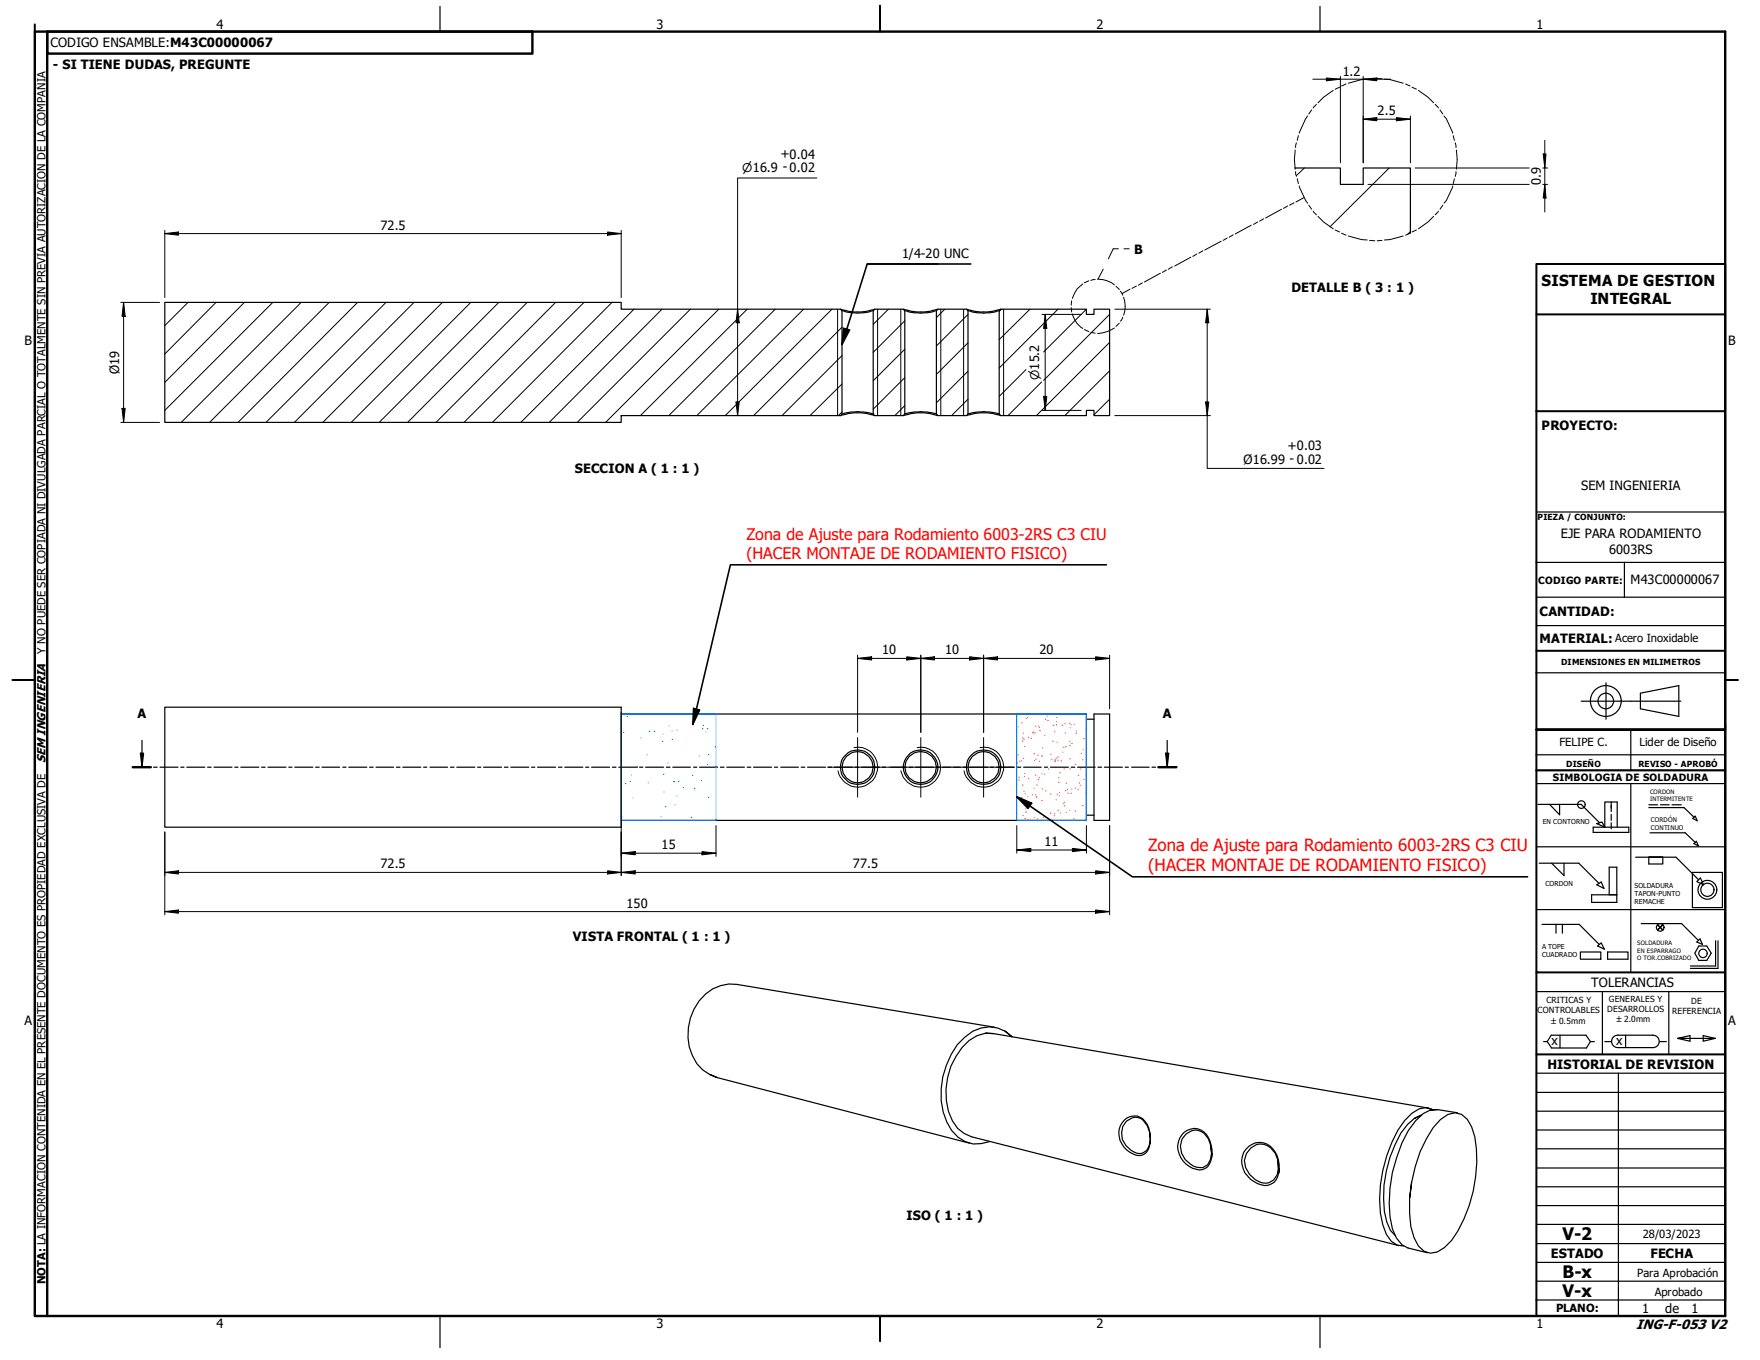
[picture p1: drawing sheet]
<svg xmlns="http://www.w3.org/2000/svg" width="279mm" height="216mm" viewBox="0 0 279 216" stroke-linecap="round" stroke-linejoin="round" font-family="sans-serif">
<!-- layer: Hatch (ISO) -->
<g fill="none" stroke="#000" stroke-width=".16">
<path d="M207.1 26.7l-1.3 1.2M220.5 26.7l-9.4 9.3M223.9 36.8l-.4 .4M29.8 48l-3.6 3.7M34.3 48l-8.1 8.2M38.8 48l-12.6 12.7M43.3 48l-17.1 17.2M47.8 48l-19 19.1M52.3 48l-19 19.1M56.8 48l-19 19.1M61.3 48l-19.1 19.1M65.7 48l-19 19.1"/>
<path d="M70.2 48l-19 19.1M74.7 48l-18.9 19.1M79.2 48l-19 19.1M83.7 48l-19 19.1M88.2 48l-19 19.1M92.7 48l-19 19.1M97.2 48l-19 19.1M100.6 49.1l-17.9 18M105.1 49.1l-17.9 18M109.6 49.1l-18 18M114.1 49.1l-18 18M118.6 49.1l-16.9 16.9"/>
<path d="M123.1 49.1l-16.9 16.9M127.6 49.1l-17 16.9M132.1 49.1l-17 16.9M133.7 56.5l-9.6 9.5M133.7 51.9l-14.1 14.1M141 49.1l-2.4 2.4M143.6 55.4l-5 5.1M143.6 59.9l-5 5.1M143.6 50.9l-5 5M150 49.1l-1.3 1.3M153.7 58.9l-5 5M153.7 54.4l-5 5"/>
<path d="M153.7 49.9l-5 5M159 49.1l-.4 .3M162.9 58.7l-4.3 4.2M163.5 49.1l-4.9 4.8M168 49.1l-9.4 9.3M172.5 49.1l-6.8 6.8M176.1 58.9l-7.1 7.1M176.1 54.4l-11.6 11.6M176.1 49.9l-10.4 10.5M133.7 65.4l-.6 .6M133.7 61l-5.1 5M143.6 64.4l-1.6 1.6"/>
<path d="M153.7 63.4l-2.6 2.6M165.4 60.6l-5.4 5.4M176.1 63.4l-2.4 2.4"/>
</g>
<!-- layer: Visible (ISO) -->
<g fill="none" stroke="#000" stroke-width=".19">
<path d="M205.5 26.7h7.3v2.6h3.6v-2.6h7.5v10.3M26.2 48h72.4v1.1h34.8l.3 .2v16.4l-.3 .3h-34.8v1.1h-72.4zM133.4 49.1a8.6 8.6 0 0 0 5.5 0M133.7 49.3a8.2 8.2 0 0 0 4.9 0M138.6 49.3l.3-.2h4.5l.2 .2v16.4l-.2 .3h-4.5l-.3-.3zM143.4 49.1a8.8 8.8 0 0 0 5.5 0M143.6 49.3a8.4 8.4 0 0 0 5.1 0M148.7 49.3l.2-.2h4.5l.3 .2v16.4l-.3 .3h-4.5l-.2-.3zM153.4 49.1a8.6 8.6 0 0 0 5.5 0M153.7 49.3a8.2 8.2 0 0 0 4.9 0M158.6 49.3l.3-.2h13.6v.8h1.2v-.8h2.4v16.9h-2.4v-.8h-1.2v.8h-13.6l-.3-.3zM133.4 66a8.6 8.6 0 0 1 5.5 0"/>
<path d="M133.7 65.7a8.2 8.2 0 0 1 4.9 0M143.4 66a8.8 8.8 0 0 1 5.5 0M143.6 65.7a8.4 8.4 0 0 1 5.1 0M153.4 66a8.6 8.6 0 0 1 5.5 0M153.7 65.7a8.2 8.2 0 0 1 4.9 0M243.9 89.3h14M243.9 81.3h30M243.9 94.8h30M243.9 99.3h30M26.2 112.3h72.4v19h-72.4zM98.6 113.3h73.9v16.9h-73.9M172.5 114.2h1.2"/>
<path d="M173.7 113.3h2.4v16.9h-2.4zM243.9 119.8h15M172.5 129.4h1.2M113.9 171.1l40 10.4M156.5 164l1.2 .1a5.3 5.3 0 0 0-5 2.2 11.1 11.1 0 0 0-1.5 11.6l.8 1.2 1.1 .9 1.1 .5 67.9 17.2M157.7 164.1l69 11.8M157.9 163.1l-40.9-6.8a6.5 6.5 0 0 0-6.8 3.9 8.5 8.5 0 0 0 .4 8.6l1 1.1 1 .7 1.3 .5-1.3-.5M159.6 163.7l1.1 .9a5.1 5.1 0 0 0-7.5 .1 12 12 0 0 0-3.8 8.1 10.1 10.1 0 0 0 1.7 6.7 4.9 4.9 0 0 0 6 1.7M182.5 179.7l.1 1.1a3.8 3.8 0 0 0-1.5-3.3 2.26 2.26 0 0 0-3 2.3 3.4 3.4 0 0 0 2.8 3.3h.5l.7-.5 .3-.7 .2-1.1M224.5 177.5l1.1-.5a7.6 7.6 0 0 0-4.1 4.7 18.4 18.4 0 0 0-1.3 12.3l.5 1.3 .9 .9M226.4 175.8l1 .3-1-.3-1.1 .2a9.7 9.7 0 0 0-4.3 5.3 20.8 20.8 0 0 0-1.5 13.1l.6 1.6 .8 1 .9 .7 1 .1M227.1 176.2l1.1-.1-1.1 .1-1.2 .6a13.1 13.1 0 0 0-4.2 6.9 20.9 20.9 0 0 0-.7 11.4l.7 1.4 .9 1.1 .9 .5 3.1 .8"/>
<path d="M228.2 176.1l3.2 .6M243.9 179.4h30M243.9 176.4h30M243.9 173.4h30M243.9 170.4h30M245 165.4h.6l.7 1h5.5l.7-1M245.6 165.4l.7-1.1h5.5l.7 1.1h.6M247.6 164.3v2.1M254.8 165.4h1M256.9 164.3h5.5M256.9 166.3h5.5M256.9 164.3a.98 .98 0 0 0-1.1 1 .98 .98 0 0 0 1.1 1"/>
<path d="M256.9 170.4v38.5M258.1 164.3v2M262.3 164.3a.98 .98 0 0 1 1.1 1 .98 .98 0 0 1-1.1 1M263.5 165.4h1M266.3 164.8l2 .5v-.9l-2 .4h6M270.4 164.4l1.9 .4-1.9 .5zM182.6 181a3.8 3.8 0 0 0-1.6-3.6 2.53 2.53 0 0 0-3.3 3 3.7 3.7 0 0 0 3.1 3.1 1.85 1.85 0 0 0 1.8-2v-.5v.5M192.2 181.9l.1 1.2a3.4 3.4 0 0 0-2.1-3.6 2.57 2.57 0 0 0-2.6 3.6 3.2 3.2 0 0 0 3.3 2.3l.8-.5 .5-.8 .1-1M192.4 183.1a4.5 4.5 0 0 0-1.3-3.4 2.64 2.64 0 0 0-2.8-.2 2.64 2.64 0 0 0-1.4 2.4 3.8 3.8 0 0 0 4 3.8 2.4 2.4 0 0 0 1.5-2.6l-.1 .7M202.9 184.2v1.2a3.4 3.4 0 0 0-2.2-3.7 2.72 2.72 0 0 0-3 3.7 3.4 3.4 0 0 0 3.7 2.4l.8-.5 .6-.8 .1-1.1M203.1 185.5a3.8 3.8 0 0 0-2.6-4.1 2.96 2.96 0 0 0-3.1 4.1 4.1 4.1 0 0 0 4 2.7 2.44 2.44 0 0 0 1.7-2.7l-.1 .7M224.1 187.7l-.3 2.5a23.5 23.5 0 0 1 3.7-11.2l1.2-1.3 1.2-.8 1.1-.2 1 .2 .9 .8 .7 1.2a16.5 16.5 0 0 1 .7 7.9 21.8 21.8 0 0 1-3.9 10.1l-1.1 1.2a2.6 2.6 0 0 1-4.1-.3l-.7-1.3-.5-1.8-.2-2.1v-2.4"/>
<path d="M243.9 182.4h30"/>
<circle cx="136.1" cy="121.8" r="2.75"/>
<circle cx="136.1" cy="121.8" r="2.47"/>
<circle cx="146.1" cy="121.8" r="2.76"/>
<circle cx="146.2" cy="121.8" r="2.48"/>
<circle cx="156.1" cy="121.8" r="2.75"/>
<circle cx="156.2" cy="121.8" r="2.47"/>
</g>
<!-- layer: Visible Narrow (ISO) -->
<path d="M133 49.1v16.9M139.3 49.1v16.9M143 49.1v16.9M149.4 49.1v16.9M153 49.1v16.9M159.3 49.1v16.9M135.6 118.7a3.2 3.2 0 0 1 3.7 2.5 3.2 3.2 0 0 1-2.6 3.7 3.2 3.2 0 0 1-3.7-2.5M145.6 118.7a3.2 3.2 0 0 1 3.7 2.6 3.2 3.2 0 0 1-2.6 3.6 3.2 3.2 0 0 1-3.7-2.5M155.6 118.7a3.2 3.2 0 0 1 3.7 2.5 3.2 3.2 0 0 1-2.6 3.7 3.2 3.2 0 0 1-3.7-2.5M182.6 180.8v.2M192.3 183.1h.1M202.9 185.4l.2 .1" fill="none" stroke="#000" stroke-width=".16"/>
<!-- layer: Hatch (ISO) -->
<g fill="none" stroke="#0080ff" stroke-width=".16">
<path d="M99 116.3h.1M99.6 113.7h.1M101.8 117.1l-.1 .1M102.7 119.8h.1M103.1 116.1h.1M103.8 116.1h.1M105.2 117.7h.1M105.3 116.5h-.1M106.2 115.2v.1M106.7 116v.1M106.7 117.3v.1M107.4 115.9h.1"/>
<path d="M111.5 115.7h.1M111.6 115.1v.1M112 116.2h.1M112.3 115.7h.1M112.5 119.8h.1M113.5 118.5v.1M98.7 129.6h.1M99.3 124.4h.1M100 124.1h.1M100.3 123l-.1 .1M100.5 126.6v.1M101.2 121.7v.1v-.1"/>
<path d="M102.9 124.3h.1M105 129.6l-.1 .1M105.4 125.7v.1M105.4 122.9h-.1M105.6 128.1h.1M106 121.1v.1M106.9 124.1h.2M107.2 127.7l-.1 .1M107.5 126.3l-.1 .1M107.7 124h.1M108.5 125v.1M109.7 129.7v.1"/>
<path d="M110 123.1h-.1M110.3 125.1v.1M111 120v.1M111.3 123.9h.1M112.3 121.3h.1M112.5 126.6h.1"/>
</g>
<g fill="none" stroke="#ff8000" stroke-width=".16">
<path d="M161.6 115.4h.1M161.7 119.8l-.1 .1M162.2 114.7v.1M162.4 117.1v.1M162.4 117.6v.1M162.4 116.4h.1M162.6 117.3v.1M162.7 118.5l-.1 .1M163 114v.1M163.1 113.9h.1M163.3 117v.1M163.6 117.2h.2"/>
<path d="M164 116.3v.1M164.1 119.6h.2M164.1 116.1v.1M164.3 116.3v.1M164.5 115.3h-.2M164.8 119.8v.2M164.8 115.3h.1M165 115.4v.1M165 116h.2M165.4 120v.1M165.5 118.7h.1M165.9 116.7v.1"/>
<path d="M166 114.1v.1M166.2 113.7h.1M166.3 114.4h.1M166.8 119.7l.1 .1M167.1 117.7h.1M167.2 115.1v.1M167.3 115.1v.1M167.4 116.1v.1M167.7 113.9h.1M167.7 114.6h.1M167.7 115v.1M167.8 117.8v.1"/>
<path d="M168.7 119.4h.1M168.7 115.1l-.1 .1M168.8 118.6h.1M169 114.9h.1M169.1 116.3v.1M169.2 118.5v.1M169.7 114.8h.2M169.8 118.4h.1M169.9 117.7h-.1M169.9 115.5v.1M170 115.1h.1M170.1 118h.1"/>
<path d="M170.5 115h.1M170.9 116.3l-.1 .2M170.9 116v.1M171.6 119.6h.1M172 119v.1M172 117.2l.1 .1M172.4 115.6v.1M161.5 121v.2M161.7 123.8v.1M161.7 123.4h.2M161.8 120.8h.1M162.1 120.7v.1"/>
<path d="M162.1 126.6h.1M162.4 129.4v.1M162.4 124.6v.1M162.5 127.3h-.1M162.5 120.3v.2M162.6 125.6v.1M162.6 122.7v.1M162.6 123.3h.1M162.7 129.9h.1M162.8 126h.1M162.9 128.3v.2M162.9 128.8v.2"/>
<path d="M163.2 126.4l-.1 .1M163.2 130l.1 .1M163.3 123.6h.1M163.9 126.2h.1M164.1 129.7v.1M164.2 125.1l-.1 .1M164.2 120.7h.1M164.3 123.1h.2M164.3 126.2h.2M164.4 120.5h.1M164.5 126.5v.1M164.6 126.4v.2"/>
<path d="M164.6 124.6l.1 .1M164.7 130h.1M164.8 123.8h.1M165 123.4v.1M165 120.8v.1M165.4 127.1h.1M165.4 122.8v.1M165.4 125.2l.1 .1M165.6 129.7h.1M165.9 122.9h-.1M166 125.5l.1 .1M166.5 122l-.1 .1"/>
<path d="M166.8 126h.1M166.8 129v.2M166.9 120.6h.1M167 130l.1 .1M167.4 129.5h-.1M167.4 129.1v.1M167.4 120.6h.1M167.4 120.9h.2M167.5 120.7l-.1 .1M167.6 126.9l.1 .1M167.6 120.3l.1 .1M167.8 126v.2"/>
<path d="M168 120.1v.2M168 120.6v.2M168 128.6v.1M168 124.2h.1M168.1 123.4v.1M168.2 125.8v.1M168.2 126.3v.1M168.3 122.6v.1M168.3 129v.1M168.5 120.7v.1M168.8 127.5h.1M168.9 122h.1"/>
<path d="M168.9 127.9l.1 .1M169 127.3v.1M169.2 129h.1M169.2 125.5h-.1M169.2 124.3l.1 .1M169.5 125.9h.1M169.5 125.3v.1M169.8 120.5h.1M169.8 128.6l.1 .1M169.9 122v.1M170 125.9h.1M170.1 125.3h.1"/>
<path d="M170.5 129.9v.1M170.7 128.7v.1M170.7 121.3h.1M170.8 125.1l-.1 .1M171.1 125.3v.1M171.1 123.1h.2M171.4 124.3h-.1M171.4 124.7h.2M171.6 122v.1M171.8 127.9h.2M171.9 120.5v.1M172 123.7l.1 .1"/>
<path d="M172.4 122.9l-.1 .1M172.4 125.8h.1"/>
</g>
<!-- layer: Section Line (ISO) -->
<g fill="none" stroke="#000" stroke-width=".19">
<path d="M22.3 119.6h.5l-.3 2.2zM22.5 117.5v4.3M185 119.6h.5l-.2 2.2zM185.3 117.5v4.3M21.1 121.8h2.8M24.4 121.8h.6M25.4 121.8h2.9M28.7 121.8h.5M29.7 121.8h2.8M33 121.8h.5M34 121.8h2.8M37.3 121.8h.5"/>
<path d="M38.2 121.8h2.9M41.5 121.8h.6M42.5 121.8h2.9M45.8 121.8h.6M46.8 121.8h2.9M50.1 121.8h.6M51.1 121.8h2.8M54.4 121.8h.5M55.4 121.8h2.8M58.7 121.8h.5M59.7 121.8h2.8M62.9 121.8h.6"/>
<path d="M63.9 121.8h2.9M67.2 121.8h.6M68.3 121.8h2.8M71.5 121.8h.6M72.5 121.8h2.9M75.8 121.8h.5M76.8 121.8h2.8M80.1 121.8h.5M81.1 121.8h2.8M84.4 121.8h.5M85.3 121.8h2.9M88.6 121.8h.6"/>
<path d="M89.7 121.8h2.8M93 121.8h.5M93.9 121.8h2.9M97.2 121.8h.6M98.2 121.8h2.9M101.5 121.8h.5M102.5 121.8h2.8M105.8 121.8h.6M106.8 121.8h2.8M110.1 121.8h.5M111.1 121.8h2.8M114.4 121.8h.5"/>
<path d="M115.4 121.8h2.8M118.6 121.8h.6M119.6 121.8h2.9M122.9 121.8h.5M124 121.8h2.7M127.2 121.8h.6M128.2 121.8h2.9M131.5 121.8h.5M132.5 121.8h2.8M135.8 121.8h.5M136.8 121.8h2.8M140.1 121.8h.5"/>
<path d="M141 121.8h2.9M144.3 121.8h.6M145.4 121.8h2.8M148.7 121.8h.5M149.6 121.8h2.9M152.9 121.8h.6M153.9 121.8h2.9M157.2 121.8h.5M158.2 121.8h2.8M161.5 121.8h.6M162.5 121.8h2.8M165.8 121.8h.5"/>
<path d="M166.8 121.8h2.8M170.1 121.8h.5M171.1 121.8h2.8M174.3 121.8h.6M175.3 121.8h2.9M178.6 121.8h.5M179.6 121.8h2.8M182.9 121.8h.6M183.9 121.8h2.9"/>
</g>
<path d="M21.1 121.8h2.8M183.9 121.8h2.9" fill="none" stroke="#000" stroke-width=".38"/>
<g fill="#000">
<path d="M22.3 119.6h.5l-.3 2.2z" fill-rule="evenodd"/>
<path d="M185 119.6h.5l-.2 2.2z" fill-rule="evenodd"/>
</g>
<!-- layer: Detail Boundary (ISO) -->
<g fill="none" stroke="#000" stroke-width=".16">
<path d="M207.6 18.4l-.3 .5-1.1 2.2M208.2 17.5l-.4 .6M209 16.6l-.5 .5M211.6 14.4l-1.5 1-.9 .9M212.7 13.8l-.7 .4M213.7 13.3l-.7 .4M217 12.6h-.8l-2.1 .6M218.2 12.4l-.8 .1M218.6 12.4l.8 .1M219.8 12.6h.9l2.1 .6M223.1 13.3l.7 .4M224.2 13.8l.7 .4"/>
<path d="M225.2 14.4l1.5 1 .9 .9M227.8 16.6l.5 .5M228.6 17.5l.4 .6M229.2 18.4l.4 .5 1 2.2M177.5 39.5h-.8l-.7 1.6M178.4 39.5h.9M190.9 39.8l-.6 .4M193.9 38.3l-2.6 1.4M194.8 37.8l-.6 .4M195.8 37.3l-.7 .4M198.6 35.8l-2.5 1.3M199.6 35.2l-.6 .4"/>
<path d="M200.6 34.7l-.6 .4M203.5 33.2l-2.6 1.4M204.4 32.7l-.6 .4M205.4 32.2l-.7 .4M205.6 23.8l-.1 1.5 .1 1.6M205.7 27.2l.1 .8M205.8 22.7l-.1 .7M205.9 28.4l.2 .7M206.1 21.5l-.2 .8M206.2 29.5l1.1 2.3 .3 .5M207 31.4l-1.3 .7M207.8 32.6l.4 .6"/>
<path d="M208.5 33.5l.5 .6M209.2 34.4l.9 .8 1.5 1.1M212 36.5l.7 .3M213 37l.7 .3M214.1 37.5l2.1 .5 .8 .1M217.4 38.2h.8M219.4 38.2h-.8M222.8 37.5l-2.1 .5-.9 .1M223.8 37l-.7 .3M224.9 36.5l-.7 .3M227.6 34.4l-.9 .8-1.5 1.1M228.3 33.5l-.5 .6"/>
<path d="M229 32.6l-.4 .6M230.6 29.5l-1 2.3-.4 .5M230.7 21.5l.2 .8M230.9 28.4l-.2 .7M231 22.7l.1 .7M231.1 27.2l-.1 .8M231.2 23.8l.1 1.5-.1 1.6M170.1 48.8v.7M170.1 47.8v.7M170.2 49.8a3.8 3.8 0 0 0 1.7 2.3M171.9 45.1a3.6 3.6 0 0 0-1.7 2.3M172.1 52.3l.7 .3"/>
<path d="M172.8 44.6l-.7 .3M173.2 52.8l.7 .1M173.9 44.4l-.7 .1M174.2 44.3a4.2 4.2 0 0 1 2.7 .9M175.1 42.7l-.8 1.6M176.9 52.1a4.7 4.7 0 0 1-2.7 .8M177.2 45.5l.5 .5M177.7 51.3l-.5 .5M177.9 46.2l.3 .7M178.2 50.4l-.3 .6M178.4 47.2a4.1 4.1 0 0 1 0 2.8M179.4 45.9l-1.3 .7"/>
<path d="M180.4 45.4l-.7 .4M181.4 44.9l-.7 .4M184.2 43.4l-2.5 1.4M185.2 42.9l-.7 .3M186.1 42.4l-.6 .3M189 40.8l-2.5 1.4M190 40.3l-.6 .4"/>
</g>
<!-- layer: Border (ANSI) -->
<path d="M5.5 5h268.4v203.9h-268.4zM7.5 5h77v3.5h-77zM7.5 5v203.9" fill="none" stroke="#000" stroke-width=".38"/>
<!-- layer: Border (ISO) -->
<path d="M5.5 3.9v1.1M139.7 .9v4.1M2 107.9h3.5M273.9 107.9h2M139.7 208.9v4" fill="none" stroke="#000" stroke-width=".32"/>
<!-- layer: Border (ANSI) -->
<path d="M69.8 1v4M209.5 1v4M69.8 208.9v5M209.5 208.9v5" fill="none" stroke="#000" stroke-width=".19"/>
<!-- layer: Title (ISO) -->
<path d="M243.9 49.9h30M243.9 65.3v-23.4h30v164.5M243.9 65.3v57M243.9 65.3h30M243.9 103.3h30M273.9 115.8h-30h30M243.9 122.3v32.1h30M243.9 122.3h30M243.9 154.4v54.5h13M243.9 167.4h30" fill="none" stroke="#000" stroke-width=".32"/>
<!-- layer: Title (ANSI) -->
<g fill="none" stroke="#000" stroke-width=".19">
<path d="M273.9 89.3h-16v5.5M243.9 106.8h30M258.9 119.8h15M258.9 115.8v6.5M260.4 110l6.1-1.2v4.9l-6.1-1.2zM243.9 122.3h30h-29.7M243.9 124.4h30M243.9 134.4h30M244.2 127.7h6.8l2.9 2.9M244.3 137h6.3l3.2 3.2M246 127.7l1.6 1.6v-1.6M246.3 137l2 2v-2"/>
<path d="M252.9 131.3h5.7v.8h-5.7zM253.5 130.7l.8-.2 .5 .8zM254.8 131.3v-4h1.9v4M255.8 127.3v1.5M255.8 129.3v.9M255.8 130.6v1M258.9 124.4v30M259.7 136.1h6.4l3.5 3.5M261.7 136.1v1.1h2.3v-1.1h-2.3h2.3M261.7 127.8h1.4M261.7 128.2h5.6l1.6 1.5M261.9 132.2h5.6l1.6 1.5"/>
<path d="M263.6 127.8h1.4M265.4 127.8h1.5M268.7 138.5h4.7v5.6h-4.7zM268.7 129.9l.4-.4 .3 .8zM268.9 133.9l.4-.4 .3 .8zM269.9 139.4l.5 1.1-1-.5zM243.9 144.4h30M243.9 157.4h30M244.8 146.7h5.9l3.2 3.2M247 146.7v1.4M248 146.7v1.4M250.9 151.1h3.2v1.2h-3.2z"/>
<path d="M253.5 140.5l.7-.5 .4 1zM253.6 150.2l.6-.5 .5 1zM254.4 157.4v10M255.2 151.1h3.2v1.2h-3.2zM255.5 142v-4.3h1.2v5.6h-4v-1.3h4M260.5 146.6h6.5l2.6 2.7M263.1 146.8l.9 .8M264 146.8l-.9 .8 .9-.8M264.9 157.4v10M269.4 149.5l.5-.5 .4 .9zM269.7 150.2h1.3l.7 1.1-.7 1.2h-1.3l-.7-1.2zM272.4 149.4v4h-4"/>
<path d="M272.7 149.4v4.3h-4.3M243.9 191.4h30M243.9 194.4h30M243.9 188.4h30M243.9 185.4h30M243.9 197.4h30M243.9 206.4h30M243.9 203.4h30M243.9 200.4h30"/>
<circle cx="254.9" cy="111.3" r="2.44"/>
<circle cx="254.9" cy="111.3" r="1.24"/>
<circle cx="251" cy="127.7" r=".6"/>
<circle cx="263.6" cy="147.2" r=".6"/>
<circle cx="270.4" cy="151.4" r=".67"/>
<circle cx="271" cy="141.3" r="1.49"/>
<circle cx="271" cy="141.3" r="1.05"/>
</g>
<!-- layer: Centerline (ANSI) -->
<path d="M251 111.3h15.8M255 108.4v5.8" fill="none" stroke="#000" stroke-width=".19"/>
<!-- layer: Sketch Geometry (ISO) -->
<path d="M98.6 113.3h15.1v16.9h-15.1zM161.4 113.3h11.1v16.9h-11.1z" fill="none" stroke="#0080ff" stroke-width=".16"/>
<!-- layer: Dimension (ISO) -->
<g fill="none" stroke="#000" stroke-width=".16">
<path d="M208.4 12.6h12.4M210.6 12.4l2.2 .2-2.2 .2zM212.8 12.1v13.7M216.4 12.6l2.2-.2v.4zM216.4 18.9l2.2-.2v.5zM216.4 12.1v13.7M216.4 18.9h7.5M221.7 18.7l2.2 .2-2.2 .3zM223.9 18.4v7.4M26.2 37.1l2.1-.3v.5zM26.2 36.6v10.6M26.2 37.1h72.4"/>
<path d="M96.5 36.8l2.1 .3-2.1 .2zM98.6 36.6v10.6M129.7 28.3h-12.6v37.7M217.2 29.3h25.6M224.7 26.7h18.1M244.9 29.3h.8M244.9 26.7h.8M245 24.4h.4l-.2 2.3zM245.2 29.3l.2 2.1h-.4zM245.2 22.3v11.4M19.2 48h6.1M19.6 48l.3 2.2h-.5z"/>
<path d="M19.6 48v19.1M117.1 49.1l.2 2.1h-.5zM165.4 49.9h6.2M165.9 49.9l.3 2.2h-.5zM165.9 49.9v15.3M177 49.1h15.2M191.6 49.1l.3 2.1h-.5zM191.6 49.1v25.3h18.6M19.2 67.1h6.1M19.4 64.8h.5l-.3 2.3zM116.8 63.8h.5l-.2 2.2zM165.4 65.2h6.2"/>
<path d="M165.7 62.9h.5l-.3 2.3zM177 66h15.2M191.4 63.8h.5l-.3 2.2zM98.6 113.1v25.9M136.1 104.5l2.3-.2v.5zM136.1 104.5h40M136.1 104v12.3M144 104.3l2.2 .2-2.2 .3zM146.2 104.5l2.1-.2v.5zM146.2 104v12.3M153.9 104.3l2.2 .2-2.2 .3zM156.1 104.5l2.3-.2v.5z"/>
<path d="M156.1 104v12.3M173.9 104.3l2.2 .2-2.2 .3zM176.1 104v8.5M26.2 138.5l2.1-.3v.5zM26.2 132.1v13.1M26.2 138.5h149.9M96.5 138.2l2.1 .3-2.1 .2zM98.6 138.5l2.2-.3v.5zM98.6 135.4l2.2-.2v.5zM98.6 135.4h15.1M111.4 135.2l2.3 .2-2.3 .3zM113.7 131.1v4.9"/>
<path d="M161.4 134.9l2.2-.2v.5zM161.4 134.9h11.1M161.4 131.1v4.3M170.2 134.7l2.3 .2-2.3 .3zM172.5 131.1v4.3M173.9 138.2l2.2 .3-2.2 .2zM176.1 131.1v14.1M26.2 144.7l2.1-.2v.5zM26.2 144.7h149.9M173.9 144.5l2.2 .2-2.2 .3z"/>
</g>
<g fill="#000">
<path d="M216.4 18.9l2.2-.2v.5z" fill-rule="evenodd"/>
<path d="M221.7 18.7l2.2 .2-2.2 .3z" fill-rule="evenodd"/>
<path d="M26.2 37.1l2.1-.3v.5z" fill-rule="evenodd"/>
<path d="M96.5 36.8l2.1 .3-2.1 .2z" fill-rule="evenodd"/>
<path d="M19.6 48l.3 2.2h-.5z" fill-rule="evenodd"/>
<path d="M117.1 49.1l.2 2.1h-.5z" fill-rule="evenodd"/>
<path d="M165.9 49.9l.3 2.2h-.5z" fill-rule="evenodd"/>
<path d="M191.6 49.1l.3 2.1h-.5z" fill-rule="evenodd"/>
<path d="M19.4 64.8h.5l-.3 2.3z" fill-rule="evenodd"/>
<path d="M116.8 63.8h.5l-.2 2.2z" fill-rule="evenodd"/>
<path d="M165.7 62.9h.5l-.3 2.3z" fill-rule="evenodd"/>
<path d="M191.4 63.8h.5l-.3 2.2z" fill-rule="evenodd"/>
<path d="M136.1 104.5l2.3-.2v.5z" fill-rule="evenodd"/>
<path d="M144 104.3l2.2 .2-2.2 .3z" fill-rule="evenodd"/>
<path d="M146.2 104.5l2.1-.2v.5z" fill-rule="evenodd"/>
<path d="M153.9 104.3l2.2 .2-2.2 .3z" fill-rule="evenodd"/>
<path d="M156.1 104.5l2.3-.2v.5z" fill-rule="evenodd"/>
<path d="M173.9 104.3l2.2 .2-2.2 .3z" fill-rule="evenodd"/>
<path d="M26.2 138.5l2.1-.3v.5z" fill-rule="evenodd"/>
<path d="M96.5 138.2l2.1 .3-2.1 .2z" fill-rule="evenodd"/>
<path d="M98.6 138.5l2.2-.3v.5z" fill-rule="evenodd"/>
<path d="M98.6 135.4l2.2-.2v.5z" fill-rule="evenodd"/>
<path d="M111.4 135.2l2.3 .2-2.3 .3z" fill-rule="evenodd"/>
<path d="M161.4 134.9l2.2-.2v.5z" fill-rule="evenodd"/>
<path d="M170.2 134.7l2.3 .2-2.3 .3z" fill-rule="evenodd"/>
<path d="M173.9 138.2l2.2 .3-2.2 .2z" fill-rule="evenodd"/>
<path d="M26.2 144.7l2.1-.2v.5z" fill-rule="evenodd"/>
<path d="M173.9 144.5l2.2 .2-2.2 .3z" fill-rule="evenodd"/>
</g>
<!-- layer: Center Mark (ISO) -->
<path d="M136.1 117.1v9.5M146.2 117.1v9.5M156.1 117.1v9.5M131.4 121.8h9.5M141.4 121.8h9.5M151.4 121.8h9.5" fill="none" stroke="#000" stroke-width=".16"/>
<!-- layer: Dimension (ISO) -->
<path d="M210.6 12.6h2.2M216.4 12.6h2.2M245.2 24.4v2.3M245.2 29.3v2.1" fill="none" stroke="#000" stroke-width=".44"/>
<!-- layer: Symbol (ISO) -->
<path d="M133.9 52.1l1 .3-1.2 2.3zM137.7 41.9h16.4M148.9 41.9h-11.2l-4 12.8M175.6 89.7h-59.6l-6 25.3M110.1 112.5l1 .2-1.1 2.3zM161.4 126.5l2.4 1-.6 .8zM161.4 126.5l18.4 12.7h62.7" fill="none" stroke="#000" stroke-width=".25"/>
<g fill="#000">
<path d="M133.9 52.1l1 .3-1.2 2.3z" fill-rule="evenodd"/>
<path d="M110.1 112.5l1 .2-1.1 2.3z" fill-rule="evenodd"/>
<path d="M161.4 126.5l2.4 1-.6 .8z" fill-rule="evenodd"/>
</g>
<g font-size="2.7" fill="#f00">
<text x="182.2" y="135.1">Zona de Ajuste para Rodamiento 6003-2RS C3 CIU</text>
<text x="182.2" y="138.2">(HACER MONTAJE DE RODAMIENTO FISICO)</text>
</g>
<g font-size="2.7">
<text x="248" y="196.9">V-2</text>
<text x="248" y="202.9">B-x</text>
<text x="248" y="205.9">V-x</text>
</g>
<g font-size="2.5" fill="#f00">
<text x="118.5" y="85.7">Zona de Ajuste para Rodamiento 6003-2RS C3 CIU</text>
<text x="118.5" y="88.7">(HACER MONTAJE DE RODAMIENTO FISICO)</text>
</g>
<g font-size="2.4">
<text x="244.7" y="45.3">SISTEMA DE GESTION</text>
<text x="252.5" y="48.3">INTEGRAL</text>
</g>
<text font-size="2.1" x="259.7" y="210.9">ING-F-053 V2</text>
<g font-size="2">
<text x="34.4" y="4.6">4</text>
<text x="104.2" y="4.6">3</text>
<text x="174.1" y="4.6">2</text>
<text x="243.9" y="4.6">1</text>
<text x="8" y="7.5">CODIGO ENSAMBLE:M43C00000067</text>
<text x="8.4" y="10.9">- SI TIENE DUDAS, PREGUNTE</text>
<text x="213.2" y="12">1.2</text>
<text x="218.7" y="18.3">2.5</text>
<text x="123.9" y="25.1">+0.04</text>
<text x="244.6" y="29.4" transform="rotate(-90 244.6 29.4)">0.9</text>
<text x="60.4" y="36.4">72.5</text>
<text x="143.2" y="41">1/4-20 UNC</text>
<text x="180" y="40.3">B</text>
<text x="205" y="46.3">DETALLE B ( 3 : 1 )</text>
<text x="3.9" y="54.7">B</text>
<text x="18.9" y="59.4" transform="rotate(-90 18.9 59.4)">Ø19</text>
<text x="274.3" y="54.7">B</text>
<text x="204.4" y="71.4">+0.03</text>
<text x="244.7" y="68.3">PROYECTO:</text>
<text x="91.2" y="75.1">SECCION A ( 1 : 1 )</text>
<text x="197.4" y="73.6">Ø16.99 - 0.02</text>
<text x="251" y="77.8">SEM INGENIERIA</text>
<text x="247.8" y="85.5">EJE PARA RODAMIENTO</text>
<text x="255.5" y="87.9">6003RS</text>
<text x="258.8" y="92.8">M43C00000067</text>
<text x="244.4" y="97.8">CANTIDAD:</text>
<text x="140" y="103.9">10</text>
<text x="150.1" y="103.9">10</text>
<text x="165" y="103.9">20</text>
<text x="244.4" y="102">MATERIAL:</text>
<text x="21.8" y="114">A</text>
<text x="184.6" y="114">A</text>
<text x="60.4" y="137.9">72.5</text>
<text x="105" y="134.8">15</text>
<text x="135.4" y="137.9">77.5</text>
<text x="165.8" y="134.4">11</text>
<text x="90.9" y="149.4">VISTA FRONTAL ( 1 : 1 )</text>
<text x="99.4" y="144.1">150</text>
<text x="252.6" y="156.7">TOLERANCIAS</text>
<text x="3.9" y="162.7">A</text>
<text x="246.3" y="165.9">x</text>
<text x="256.5" y="165.9">x</text>
<text x="274.3" y="162.7">A</text>
<text x="245.7" y="169.7">HISTORIAL DE REVISION</text>
<text x="143.9" y="193.7">ISO ( 1 : 1 )</text>
<text x="246.2" y="199.6">ESTADO</text>
<text x="262" y="199.6">FECHA</text>
<text x="260.7" y="208.5">1</text>
<text x="264.4" y="208.5">de</text>
<text x="268.5" y="208.5">1</text>
<text x="34.4" y="210.8">4</text>
<text x="104.2" y="210.8">3</text>
<text x="174.1" y="210.8">2</text>
<text x="243.9" y="210.8">1</text>
</g>
<g font-size="1.9">
<text x="117.8" y="27.3">⌀16.9 -0.02</text>
<text x="165" y="60.4" transform="rotate(-90 165 60.4)">⌀15.2</text>
<text x="7.2" y="121.2" transform="rotate(-90 7.2 121.2)">SEM INGENIERIA</text>
</g>
<g font-size="1.8">
<text x="256.4" y="102">Acero Inoxidable</text>
<text x="7.2" y="103.8" transform="rotate(-90 7.2 103.8)">Y NO PUEDE SER COPIADA NI DIVULGADA PARCIAL O TOTALMENTE SIN PREVIA AUTORIZACION DE LA COMPAÑIA</text>
<text x="247.6" y="118.4">FELIPE C.</text>
<text x="260.3" y="118.5">Lider de Diseño</text>
<text x="260.8" y="196.5">28/03/2023</text>
<text x="7.2" y="203.9" transform="rotate(-90 7.2 203.9)">NOTA: LA INFORMACION CONTENIDA EN EL PRESENTE DOCUMENTO ES PROPIEDAD EXCLUSIVA DE</text>
<text x="259.9" y="202.7">Para Aprobación</text>
<text x="247" y="208.3">PLANO:</text>
<text x="262.7" y="205.8">Aprobado</text>
</g>
<g font-size="1.6">
<text x="244.2" y="92.6">CODIGO PARTE:</text>
<text x="246.5" y="124">SIMBOLOGIA DE SOLDADURA</text>
</g>
<g font-size="1.3">
<text x="244.1" y="82.6">PIEZA / CONJUNTO:</text>
<text x="247.8" y="105.5">DIMENSIONES EN MILIMETROS</text>
<text x="248.6" y="121.7">DISEÑO</text>
<text x="260.1" y="121.7">REVISO - APROBÓ</text>
<text x="244.1" y="160.8">CONTROLABLES</text>
<text x="245.5" y="159.2">CRITICAS Y</text>
<text x="255.1" y="160.7">DESARROLLOS</text>
<text x="255.4" y="159.1">GENERALES Y</text>
<text x="265.4" y="161">REFERENCIA</text>
<text x="268.5" y="159.3">DE</text>
<text x="246.3" y="162.5">±0.5mm</text>
<text x="256.6" y="162.3">±2.0mm</text>
</g>
<g font-size="1.1">
<text x="244.9" y="130.9">EN CONTORNO</text>
<text x="245.4" y="140.7">CORDON</text>
<text x="259.5" y="141">SOLDADURA</text>
<text x="259.5" y="142.3">TAPON-PUNTO</text>
<text x="259.5" y="143.6">REMACHE</text>
<text x="244.8" y="150.6">A TOPE</text>
<text x="244.8" y="152">CUADRADO</text>
</g>
<g font-size="1">
<text x="261.9" y="126">CORDON</text>
<text x="261.9" y="127.2">INTERMITENTE</text>
<text x="262.1" y="130.4">CORDÓN</text>
<text x="262.1" y="131.7">CONTINUO</text>
<text x="259.9" y="150.1">SOLDADURA</text>
<text x="259.9" y="151.3">EN ESPARRAGO</text>
<text x="259.9" y="152.4">O TOR.COBRIZADO</text>
</g>
</svg>
